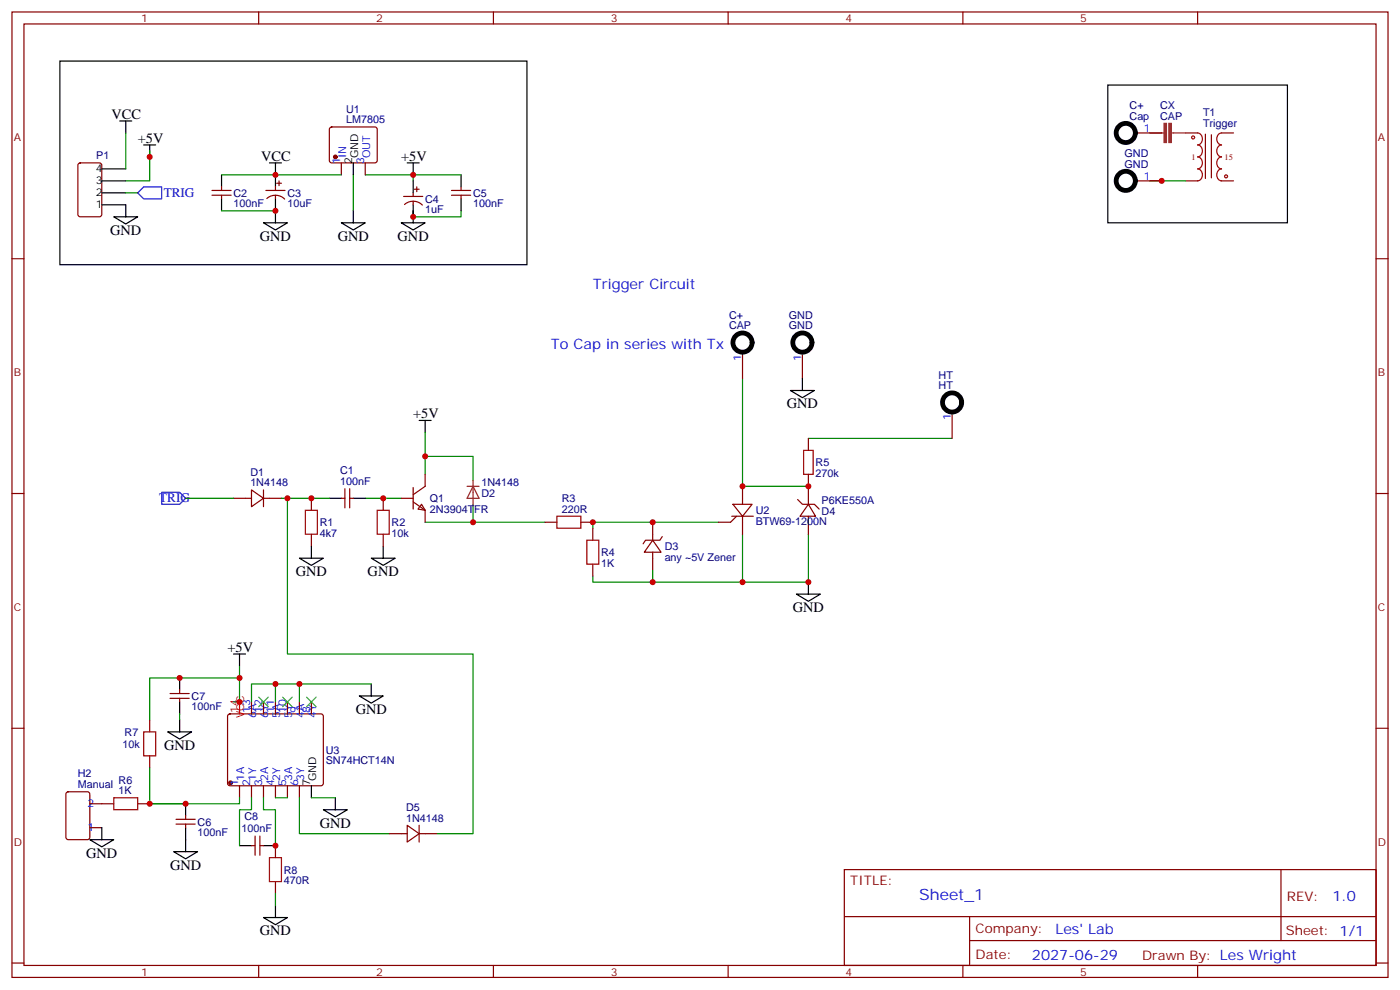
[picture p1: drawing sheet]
<svg xmlns="http://www.w3.org/2000/svg" width="412mm" height="292mm" viewBox="0 0 412 292" stroke-linecap="round" stroke-linejoin="round" font-family="sans-serif">
<g fill="none" stroke="#870000" stroke-width=".35">
<path d="M3.5 3.5h405.4v284.4h-405.4zM7.1 7.1h398.2v277.2h-398.2zM76.2 3.5v3.6M145.3 3.5v3.6M214.5 3.5v3.6M283.6 3.5v3.6M352.8 3.5v3.6M97.2 37.6l.5-.2h12.7l.5 .2 .2 .5v9.4l-.7 .5-13-.1-.4-.6v-9.2zM335.1 39.2h7.1M349.2 39.2h3.6M355.1 39.5v13.1M356.8 39.7v12.7"/>
<path d="M359.8 39.2h3.6M23.2 48.2l.4-.2h5.7l.6 .4 .1 14.7-.5 .7-5.9 .1-.6-.5-.1-14.7zM62.4 56.1h5.7M62.4 57.5h5.7M65.3 55v1.1M65.3 57.5v1.1M78.3 56.1h5.7M78.6 58.5a3.8 3.8 0 0 1 5.2 .1M81.1 55v1.1M81.1 57.5v1.1M81.5 54h1.4M82.2 53.3v1.4"/>
<path d="M100.5 48v3.5M107.6 48v3.5M118.9 57.9h5.6M121.7 56.8v1.1M121.7 59.3v1M122.1 55.7h1.4M122.8 55v1.4M133 56.1h5.6M133 57.5h5.6M135.8 55v1.1M135.8 57.5v1.1M335.1 53.3h7.1"/>
<path d="M349.2 53.3h3.6M359.8 53.3h3.6M3.5 76.2h3.6M119.2 60.2a3.8 3.8 0 0 1 5.2 .2M405.3 76.2h3.6M218.7 104.4v7.1M236.4 104.4v7.1M125.2 139.7v3.5l-3.5 2.5M238.1 129.1v3.5M238.1 139.7v8.8M280.5 122.1v7M3.5 145.3h3.6"/>
<path d="M68.8 146.8h5.3M74.1 144.3l3.5 2.5-3.5 2.4zM77.6 146.8h5.3M77.6 144.3v4.9M91.7 146.8v3.5M91.7 157.3v3.6M100.5 146.8h1.1M101.6 143.9v5.7M103 143.9v5.7M103 146.8h1.1M112.9 146.8v3.5M112.9 157.3v3.6"/>
<path d="M118.2 146.8h3.5M121.7 143.6v6.3M121.7 147.8l3.5 2.5v3.5M124.2 148.5l1 1.8-2.1-.4zM160.5 153.8h3.5M171.1 153.8h3.5M174.6 155.6v3.5M192.3 159.1l2.4 3.5h-4.9zM192.3 153.8v5.3M195.1 158l-.7 1.1h-4.3l-.7 1.1M215.9 148.5h5.6l-2.8 3.5zM234.9 147.1l1.5 1.4h3.5l1.4 1.4"/>
<path d="M238.1 148.5l2.1 3.5h-4.5zM238.1 152v5.3M405.3 145.3h3.6M174.6 166.2v3.5M192.3 162.6v5.3M3.5 214.5h3.6M44.1 212v3.5M50.1 204.3h5.6M50.1 205.7h5.6M52.9 203.2v1.1M52.9 205.7v1M67.3 210.5l.4-.2h26.8l.5 .2 .2 .5v20l-.7 .4h-27l-.5-.7v-19.7z"/>
<path d="M74.1 206.7v3.6M77.6 206.7v3.6M81.1 206.7v3.6M84.7 206.7v3.6M88.2 206.7v3.6M91.7 206.7v3.6M405.3 214.5h3.6M19.6 233.4l.5-.2h5.7l.6 .4 .1 13-.5 .6-5.9 .1-.6-.5-.1-12.9zM26.5 236.7h7M40.6 236.7h3.5M44.1 222.6v3.5M70.6 231.4v3.5"/>
<path d="M74.1 231.4v3.5M77.6 231.4v3.5M81.1 231.4v3.5M84.7 231.4v3.5M88.2 231.4v3.5M26.5 243.8h3.5M51.9 241.3h5.6M51.9 242.7h5.6M54.7 240.2v1.1M54.7 242.7v1.1M74.1 249.1h1M75.1 246.2v5.7"/>
<path d="M76.6 246.2v5.7M76.6 249.1h1M81.1 249.1v3.5M81.1 259.6v3.6M114.7 245.5h5.2M119.9 243.1l3.6 2.4-3.6 2.5zM123.5 245.5h5.3M123.5 243.1v4.9M248.7 256.1h156.6v28.2h-156.6zM377.3 256.1v20.9M248.7 270h156.5M285.6 277h119.6"/>
<path d="M285.6 270v14.1M3.5 283.6h3.6M76.2 284.3v3.6M145.3 284.3v3.6M214.5 284.3v3.6M283.6 284.3v3.6M352.8 284.3v3.6M405.3 283.6h3.6"/>
</g>
<g fill="none" stroke="#008700" stroke-width=".35">
<path d="M37 39.2v10.5M37 56.8h3.6M44.1 44.5v8.8h-7.1M65.3 51.5h35.2M104.1 51.5v10.6M107.6 51.5h14.1v1.8M121.7 51.5h14.1M338.7 53.3h10.5M65.3 62.1h15.8M121.7 62.1v1.8h14.1v-1.8M218.7 111.5v31.7h19.4M125.2 139.7v-5.3h14.1v7.1"/>
<path d="M125.2 127.4v7M238.1 129.1h42.4M54.7 146.8h14.1M82.9 146.8h14.1M84.7 146.8v45.8h54.6v52.9h-10.5M107.6 146.8h10.6M139.3 148.5v5.3h-14.1M139.3 153.8h21.2M211.7 153.8h-37.1v1.8M218.7 157.3v14.1h-44.1v-1.7M238.1 157.3v14.1h-19.4M192.3 167.9v3.5"/>
<path d="M70.6 196.1v10.6h-1.8M70.6 199.7h-26.5v12.3M52.9 210.3v1.7M74.1 206.7v-5.3h7v5.3M81.1 201.4h7.1v5.3M88.2 201.4h21.2M44.1 226.1v10.6h10.6M70.6 234.9v1.8h-26.5M74.1 234.9v3.6h-3.5v10.6M77.6 234.9v3.6h3.5v10.6M81.1 234.9h3.6M88.2 234.9v10.6h26.5"/>
<path d="M91.7 234.9h7.1M81.1 263.2v3.5"/>
</g>
<path d="M338.7 39.2h4.2M345 39.2h4.2M137.6 143.2h3.5M139.3 143.2l1.8 3.6h-3.5zM139.3 141.5v7" fill="none" stroke="#8c2424" stroke-width=".35"/>
<g fill="none" stroke="#000" stroke-width=".35">
<path d="M17.6 18h137.6v60h-137.6zM35.3 35.6h3.5M37 35.6v3.6M326.3 25h52.9v40.6h-52.9zM30 56.8h7M30 53.3h7M30 49.7h7M42.3 42.7h3.6M44.1 42.7v3.5M65.3 51.5v3.5M65.3 58.6v3.5M79.4 48h3.5"/>
<path d="M81.1 48v7M81.1 58.6v7M104.1 48v3.5M119.9 48h3.6M121.7 48v3.5M121.7 53.3v3.5M135.8 51.5v3.5M135.8 58.6v3.5M30 60.3h7v3.6M33.5 63.9h7.1l-3.6 2.1zM77.6 65.6h7.1l-3.6 2.1zM100.5 65.6h7.1l-3.5 2.1z"/>
<path d="M104.1 62.1v3.5M118.2 65.6h7l-3.5 2.1zM121.7 60.3v5.3M232.8 115h7.1l-3.5 2.1zM236.4 111.5v3.5M123.5 123.8h3.5M125.2 123.8v3.6M97 146.8h3.5M104.1 146.8h3.5M88.2 164.4h7l-3.5 2.1zM91.7 160.9v3.5M109.4 164.4h7l-3.5 2.1z"/>
<path d="M112.9 160.9v3.5M234.6 175h7.1l-3.6 2.1zM238.1 171.4v3.6M52.9 199.7v3.5M68.8 192.6h3.5M70.6 192.6v3.5M49.4 215.5h7l-3.5 2.2zM52.9 206.7v3.6M52.9 212v3.5M105.8 205h7.1l-3.5 2.1zM109.4 201.4v3.6M54.7 236.7v3.5"/>
<path d="M91.7 231.4v3.5M95.2 238.5h7.1l-3.5 2.1zM98.8 234.9v3.6M26.5 247.3h7l-3.5 2.1zM30 243.8v3.5M51.2 250.8h7l-3.5 2.1zM54.7 243.8v7M70.6 249.1h3.5M77.6 249.1h3.5M77.6 270.2h7.1l-3.6 2.1zM81.1 266.7v3.5"/>
</g>
<g fill="none" stroke="#000" stroke-width="1.4">
<circle cx="331.6" cy="39.2" r="2.82"/>
<circle cx="331.6" cy="53.3" r="2.82"/>
<circle cx="218.7" cy="100.9" r="2.82"/>
<circle cx="236.4" cy="100.9" r="2.82"/>
<circle cx="280.5" cy="118.5" r="2.82"/>
</g>
<g fill="#870000" stroke="#870000" stroke-width=".35">
<circle cx="98.8" cy="46.2" r=".53"/>
<circle cx="67.9" cy="230.5" r=".53"/>
</g>
<path d="M40.6 56.8l1.7-1.8h5.3v3.6h-5.3zM47.6 145h5.3l1.8 1.8-1.8 1.7h-5.3z" fill="none" stroke="#00f" stroke-width=".35"/>
<g fill="none" stroke="#a10000" stroke-width=".35">
<path d="M352.8 39.2a1.81 1.81 0 0 1 1.4 1.7 1.81 1.81 0 0 1-1.4 1.8 1.81 1.81 0 0 1 1.4 1.7 1.81 1.81 0 0 1-1.4 1.8 1.81 1.81 0 0 1 1.4 1.8 1.81 1.81 0 0 1-1.4 1.7 1.81 1.81 0 0 1 1.4 1.8 1.81 1.81 0 0 1-1.4 1.8M359.8 39.2a1.81 1.81 0 0 0-1.4 1.7 1.81 1.81 0 0 0 1.4 1.8 1.81 1.81 0 0 0-1.4 1.7 1.81 1.81 0 0 0 1.4 1.8 1.81 1.81 0 0 0-1.4 1.8 1.81 1.81 0 0 0 1.4 1.7 1.81 1.81 0 0 0-1.4 1.8 1.81 1.81 0 0 0 1.4 1.8M236.7 132.6h2.8v7.1h-2.8zM90 150.3h3.5v7h-3.5zM111.1 150.3h3.6v7h-3.6zM164 152h7.1v3.6h-7.1zM172.9 159.1h3.5v7.1h-3.5zM42.3 215.5h3.6v7.1h-3.6zM33.5 234.9h7.1v3.6h-7.1zM79.4 252.6h3.5v7h-3.5z"/>
<circle cx="351.5" cy="40.5" r=".44"/>
<circle cx="361.2" cy="51.9" r=".44"/>
</g>
<path d="M215.5 152h6.4M217 152l-1.8 1.8h-3.5M218.7 143.2v5.3M218.7 152v5.3" fill="none" stroke="#850000" stroke-width=".35"/>
<path d="M70.6 206.7v3.6" fill="none" stroke="#f00" stroke-width=".35"/>
<path d="M76.2 205.3l2.8 2.8M79 205.3l-2.8 2.8M83.3 205.3l2.8 2.8M86.1 205.3l-2.8 2.8M90.3 205.3l2.8 2.8M93.1 205.3l-2.8 2.8" fill="none" stroke="#3c3" stroke-width=".35"/>
<g fill="#8c2424" stroke="#8c2424" stroke-width=".35">
<path d="M342.9 36.3h.7v5.7h-.7z"/>
<path d="M344.3 36.3h.7v5.7h-.7z"/>
</g>
<g fill="#c00">
<circle cx="139.3" cy="153.8" r=".88"/>
<circle cx="125.2" cy="134.4" r=".88"/>
<circle cx="218.7" cy="171.4" r=".88"/>
<circle cx="238.1" cy="171.4" r=".88"/>
<circle cx="121.7" cy="51.5" r=".88"/>
<circle cx="81.1" cy="51.5" r=".88"/>
<circle cx="121.7" cy="63.9" r=".88"/>
<circle cx="81.1" cy="62.1" r=".88"/>
<circle cx="44.1" cy="46.2" r=".88"/>
<circle cx="112.9" cy="146.8" r=".88"/>
<circle cx="174.6" cy="153.8" r=".88"/>
<circle cx="218.7" cy="143.2" r=".88"/>
<circle cx="192.3" cy="153.8" r=".88"/>
<circle cx="238.1" cy="143.2" r=".88"/>
<circle cx="192.3" cy="171.4" r=".88"/>
<circle cx="70.6" cy="206.7" r=".88"/>
<circle cx="70.6" cy="199.7" r=".88"/>
<circle cx="54.7" cy="236.7" r=".88"/>
<circle cx="81.1" cy="249.1" r=".88"/>
<circle cx="91.7" cy="146.8" r=".88"/>
<circle cx="84.7" cy="146.8" r=".88"/>
<circle cx="81.1" cy="201.4" r=".88"/>
<circle cx="88.2" cy="201.4" r=".88"/>
<circle cx="44.1" cy="236.7" r=".88"/>
<circle cx="52.9" cy="199.7" r=".88"/>
<circle cx="342.2" cy="53.3" r=".88"/>
</g>
<text font-size="4.6" fill="#00f" x="270.8" y="265.1">Sheet_1</text>
<g font-size="4.2">
<text x="32.8" y="34.9">VCC</text>
<text x="40.6" y="42">+5V</text>
<text x="76.9" y="47.3">VCC</text>
<text x="118.2" y="47.3">+5V</text>
<text x="32.5" y="69.1">GND</text>
<text x="76.6" y="70.9">GND</text>
<text x="99.5" y="70.9">GND</text>
<text x="117.1" y="70.9">GND</text>
<text x="121.7" y="123.1">+5V</text>
<text x="231.8" y="120.3">GND</text>
<text x="87.1" y="169.7">GND</text>
<text x="108.3" y="169.7">GND</text>
<text x="233.5" y="180.3">GND</text>
<text x="67" y="191.9">+5V</text>
<text x="104.8" y="210.3">GND</text>
<text x="48.3" y="220.8">GND</text>
<text x="94.2" y="243.8">GND</text>
<text x="25.4" y="252.6">GND</text>
<text x="50.1" y="256.1">GND</text>
<text x="76.6" y="275.5">GND</text>
</g>
<g font-size="4.2" fill="#00f">
<text x="174.6" y="85">Trigger Circuit</text>
<text x="162.3" y="102.7">To Cap in series with Tx</text>
<text x="392.5" y="265.4">1.0</text>
<text x="310.9" y="274.9">Les' Lab</text>
<text x="304" y="282.7">2027-06-29</text>
</g>
<g font-size="3.9" fill="#00f">
<text x="48.2" y="58.1">TRIG</text>
<text x="46.9" y="147.9">TRIG</text>
</g>
<g font-size="3.9" fill="#800">
<text x="250.5" y="260.7">TITLE:</text>
<text x="379.1" y="265.4">REV:</text>
<text x="287.4" y="274.9">Company:</text>
<text x="378.7" y="275.5">Sheet: 1/1</text>
<text x="287.4" y="282.6">Date:</text>
<text x="336.4" y="282.7">Drawn By: Les Wright</text>
</g>
<g font-size="3.2" fill="#800">
<text x="41.6" y="6.5">1</text>
<text x="110.8" y="6.5">2</text>
<text x="179.9" y="6.5">3</text>
<text x="249.1" y="6.5">4</text>
<text x="318.2" y="6.5">5</text>
<text x="4.1" y="41.6">A</text>
<text x="405.9" y="41.6">A</text>
<text x="4.1" y="110.8">B</text>
<text x="405.9" y="110.8">B</text>
<text x="4.1" y="179.9">C</text>
<text x="405.9" y="179.9">C</text>
<text x="4.1" y="249.1">D</text>
<text x="405.9" y="249.1">D</text>
<text x="41.6" y="287.3">1</text>
<text x="110.8" y="287.3">2</text>
<text x="179.9" y="287.3">3</text>
<text x="249.1" y="287.3">4</text>
<text x="318.2" y="287.3">5</text>
</g>
<g font-size="3.2" fill="#000080">
<text x="102" y="33.2">U1</text>
<text x="332.7" y="35.3">Cap</text>
<text x="332.7" y="32.1">C+</text>
<text x="341.7" y="35.3">CAP</text>
<text x="341.7" y="32">CX</text>
<text x="354.4" y="34.3">T1</text>
<text x="102" y="36.3">LM7805</text>
<text x="354.4" y="37.4">Trigger</text>
<text x="28.3" y="46.9">P1</text>
<text x="331.3" y="46.2">GND</text>
<text x="331.3" y="49.4">GND</text>
<text x="68.8" y="58">C2</text>
<text x="84.7" y="58">C3</text>
<text x="125.2" y="59.8">C4</text>
<text x="139.4" y="58">C5</text>
<text x="68.8" y="61.1">100nF</text>
<text x="84.7" y="61.1">10uF</text>
<text x="125.2" y="62.9">1uF</text>
<text x="139.3" y="61.1">100nF</text>
<text x="214.7" y="93.8">C+</text>
<text x="232.4" y="93.8">GND</text>
<text x="214.7" y="97">CAP</text>
<text x="232.4" y="97">GND</text>
<text x="276.5" y="111.5">HT</text>
<text x="276.5" y="114.7">HT</text>
<text x="240.2" y="137.4">R5</text>
<text x="73.7" y="143.2">1N4148</text>
<text x="73.7" y="140.1">D1</text>
<text x="100.2" y="142.9">100nF</text>
<text x="100.2" y="139.7">C1</text>
<text x="141.8" y="143.2">1N4148</text>
<text x="240.2" y="140.5">270k</text>
<text x="126.6" y="147.9">Q1</text>
<text x="141.8" y="146.4">D2</text>
<text x="165.5" y="147.8">R3</text>
<text x="242" y="148.4">P6KE550A</text>
<text x="94.2" y="155">R1</text>
<text x="115.4" y="155">R2</text>
<text x="126.6" y="151.2">2N3904TFR</text>
<text x="165.5" y="151">220R</text>
<text x="222.6" y="154.6">BTW69-1200N</text>
<text x="222.6" y="151.4">U2</text>
<text x="242" y="151.6">D4</text>
<text x="94.2" y="158.1">4k7</text>
<text x="115.4" y="158.1">10k</text>
<text x="177.1" y="166.9">1K</text>
<text x="177.1" y="163.8">R4</text>
<text x="195.8" y="165.1">any ~5V Zener</text>
<text x="195.8" y="162.1">D3</text>
<text x="56.4" y="209.2">100nF</text>
<text x="56.4" y="206.2">C7</text>
<text x="36.1" y="220.3">10k</text>
<text x="36.7" y="216.8">R7</text>
<text x="96" y="225.1">SN74HCT14N</text>
<text x="96" y="222.1">U3</text>
<text x="22.9" y="232.1">Manual</text>
<text x="22.9" y="229">H2</text>
<text x="34.9" y="233.9">1K</text>
<text x="34.9" y="230.8">R6</text>
<text x="119.6" y="238.8">D5</text>
<text x="58.2" y="243.2">C6</text>
<text x="71.2" y="244.9">100nF</text>
<text x="72" y="241.4">C8</text>
<text x="119.6" y="242">1N4148</text>
<text x="58.2" y="246.3">100nF</text>
<text x="83.6" y="257.3">R8</text>
<text x="83.6" y="260.5">470R</text>
</g>
<g font-size="3.2" fill="#00f">
<text x="336.9" y="38.8">1</text>
<text x="102" y="46.7" transform="rotate(-90 102 46.7)">IN</text>
<text x="109" y="46.7" transform="rotate(-90 109 46.7)">OUT</text>
<text x="100.2" y="48.2" transform="rotate(-90 100.2 48.2)">1</text>
<text x="107.2" y="48.2" transform="rotate(-90 107.2 48.2)">3</text>
<text x="336.9" y="52.9">1</text>
<text x="218.4" y="106.2" transform="rotate(-90 218.4 106.2)">1</text>
<text x="236" y="106.2" transform="rotate(-90 236 106.2)">1</text>
<text x="280.1" y="123.8" transform="rotate(-90 280.1 123.8)">1</text>
<text x="73.7" y="210.1" transform="rotate(-90 73.7 210.1)">13</text>
<text x="75.5" y="211.6" transform="rotate(-90 75.5 211.6)">6A</text>
<text x="77.3" y="210.1" transform="rotate(-90 77.3 210.1)">12</text>
<text x="79" y="211.6" transform="rotate(-90 79 211.6)">6Y</text>
<text x="80.8" y="210.1" transform="rotate(-90 80.8 210.1)">11</text>
<text x="82.5" y="211.6" transform="rotate(-90 82.5 211.6)">5A</text>
<text x="84.3" y="210.1" transform="rotate(-90 84.3 210.1)">10</text>
<text x="86.1" y="211.6" transform="rotate(-90 86.1 211.6)">5Y</text>
<text x="87.8" y="210.1" transform="rotate(-90 87.8 210.1)">9</text>
<text x="89.6" y="211.6" transform="rotate(-90 89.6 211.6)">4A</text>
<text x="91.4" y="210.1" transform="rotate(-90 91.4 210.1)">8</text>
<text x="93.1" y="211.6" transform="rotate(-90 93.1 211.6)">4Y</text>
<text x="70.2" y="231.6" transform="rotate(-90 70.2 231.6)">1</text>
<text x="72" y="230.1" transform="rotate(-90 72 230.1)">1A</text>
<text x="73.7" y="231.6" transform="rotate(-90 73.7 231.6)">2</text>
<text x="75.5" y="230.1" transform="rotate(-90 75.5 230.1)">1Y</text>
<text x="77.3" y="231.6" transform="rotate(-90 77.3 231.6)">3</text>
<text x="79" y="230.1" transform="rotate(-90 79 230.1)">2A</text>
<text x="80.8" y="231.6" transform="rotate(-90 80.8 231.6)">4</text>
<text x="82.5" y="230.1" transform="rotate(-90 82.5 230.1)">2Y</text>
<text x="84.3" y="231.6" transform="rotate(-90 84.3 231.6)">5</text>
<text x="86.1" y="230.1" transform="rotate(-90 86.1 230.1)">3A</text>
<text x="87.8" y="231.6" transform="rotate(-90 87.8 231.6)">6</text>
<text x="89.6" y="230.1" transform="rotate(-90 89.6 230.1)">3Y</text>
<text x="25.8" y="237.8">2</text>
<text x="25.8" y="244.8">1</text>
</g>
<g font-size="3.2">
<text x="105.5" y="46.7" transform="rotate(-90 105.5 46.7)">GND</text>
<text x="28.2" y="50.8">4</text>
<text x="103.7" y="48.2" transform="rotate(-90 103.7 48.2)">2</text>
<text x="28.2" y="57.9">2</text>
<text x="28.2" y="54.3">3</text>
<text x="28.2" y="61.4">1</text>
<text x="91.4" y="231.6" transform="rotate(-90 91.4 231.6)">7</text>
<text x="93.1" y="230.1" transform="rotate(-90 93.1 230.1)">GND</text>
</g>
<g font-size="3.2" fill="#f00">
<text x="70.2" y="210.1" transform="rotate(-90 70.2 210.1)">14</text>
<text x="72" y="211.6" transform="rotate(-90 72 211.6)">VCC</text>
</g>
<g font-size="2.5" fill="#a00000">
<text x="351" y="47.1">1</text>
<text x="360.7" y="47.1">15</text>
</g>
</svg>
